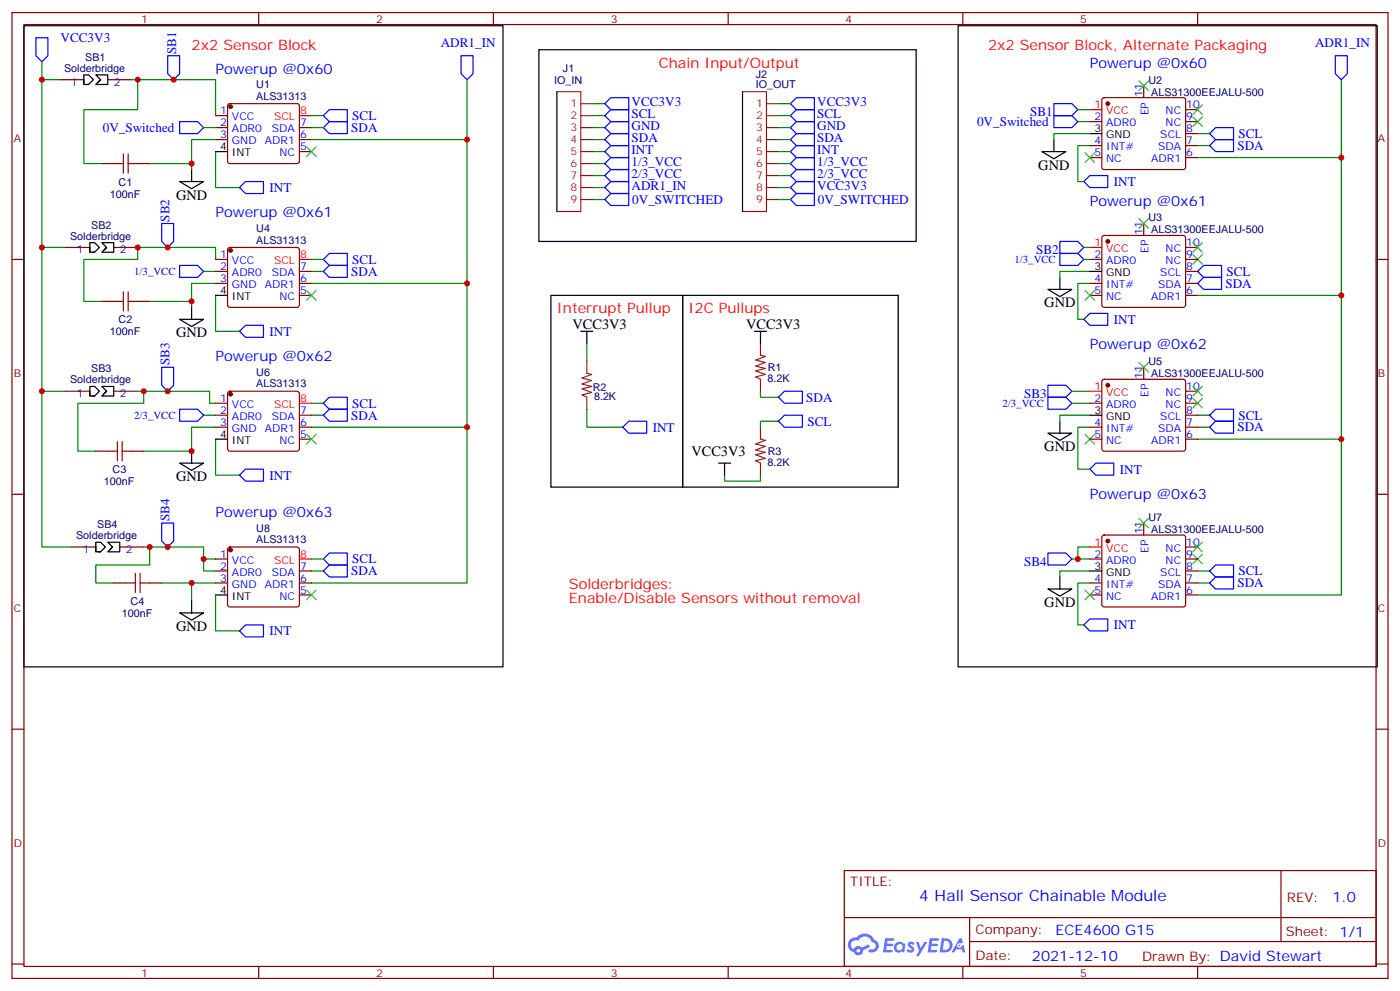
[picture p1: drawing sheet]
<svg xmlns="http://www.w3.org/2000/svg" width="412mm" height="292mm" viewBox="0 0 412 292" stroke-linecap="round" stroke-linejoin="round" font-family="sans-serif">
<g fill="none" stroke="#870000" stroke-width=".35">
<path d="M3.5 3.7h405.4v284.3h-405.4zM7.1 7.2h398.2v277.3h-398.2zM76.2 3.7v3.5M145.3 3.7v3.5M214.5 3.7v3.5M283.6 3.7v3.5M352.8 3.7v3.5M3.5 76.4h3.6M405.3 76.4h3.6M3.5 145.5h3.6M405.3 145.5h3.6M3.5 214.7h3.6"/>
<path d="M405.3 214.7h3.6M248.7 256.3h156.6v28.2h-156.6zM377.3 256.3v20.9M248.7 270.1h156.5M285.6 277.2h119.6M285.6 270.1v14.2M3.5 283.8h3.6M76.2 284.5v3.5M145.3 284.5v3.5M214.5 284.5v3.5M283.6 284.5v3.5M352.8 284.5v3.5"/>
<path d="M405.3 283.8h3.6"/>
</g>
<g fill="#5487ff">
<path d="M267.7 277.5a1.22 1.22 0 0 1 1.7 .2l-.4 .6a.47 .47 0 0 0-.3-.4 .47 .47 0 0 0-.5 .2l.1 .2a1.14 1.14 0 0 1 .8 1.8 1.14 1.14 0 0 1-1.9 0l-.2-.2 .5-.6 .7 .5a.29 .29 0 0 0 .3-.3 .29 .29 0 0 0-.2-.3 1.04 1.04 0 0 1-.6-1.7z"/>
<path d="M260.7 276.2h2.4l.3 .2-.2 .5-1.8 .1-.1 .8h1.5l.3 .4-.3 .4h-1.6l-.2 1.1h1.7l.2 .3-.2 .3-2.6 .1z"/>
<path d="M273.8 276.2h2.4l.3 .2-.1 .5-1.8 .1-.2 .8h1.6l.3 .4-.4 .4-1.6-.1-.1 1.1 1.7 .1 .2 .3-.2 .3-2.6 .1z"/>
<path d="M282.6 276.2h.7l.3 1.3-.6 .3a.69 .69 0 0 0-1 .3 .69 .69 0 0 0 .4 .9 .69 .69 0 0 0 .9-.6l.5-.2 .6 2.2h-.8l-.2-.9h-1.8l-.5 .9h-.8z"/>
<path d="M269.8 277.3h.8l.6 1.8 1.1-1.8h.9l-2.6 4.2h-.8l.9-1.5z"/>
<path d="M277.4 276.2l-.6 4.2h1.3a2.11 2.11 0 0 0 2.5-2.1 2.11 2.11 0 0 0-2.5-2.1zM278.1 277a1.39 1.39 0 0 1 1.7 1.4 1.39 1.39 0 0 1-1.8 1.2h-.3z"/>
<path d="M263.7 277.8a1.54 1.54 0 0 0-.1 2.2 1.54 1.54 0 0 0 2.2 .1l.6 .3 .3-2.3-.2-.3h-.4a1.49 1.49 0 0 0-2.4 0zM264 278.8a.94 .94 0 0 1 1.8 0 .94 .94 0 0 1-1.8 0z"/>
<path d="M250.4 276.6a2.18 2.18 0 0 0 1.1 3.7 1.44 1.44 0 0 0 1.6 .9 1.44 1.44 0 0 0 1.2-1.4l2-1.1-.5-.7-1.9 1a1.47 1.47 0 0 0-2.4 .4 1.39 1.39 0 0 1-.7-1.9 1.39 1.39 0 0 1 2-.5 2.12 2.12 0 0 1 2.2-1.3 2.12 2.12 0 0 1 1.9 1.7 1.14 1.14 0 0 1 1.1 1.4 1.14 1.14 0 0 1-1.7 .7 .43 .43 0 0 0-.5 .4 .43 .43 0 0 0 .4 .5 1.98 1.98 0 0 0 2.5-1.2 1.98 1.98 0 0 0-1.2-2.6 3.1 3.1 0 0 0-5.3-.6l-.9 .1zM252.3 279.9a.55 .55 0 0 1 1.1 0 .55 .55 0 0 1-1.1 0z"/>
<circle cx="282.6" cy="278.3" r=".26"/>
</g>
<g fill="none" stroke="#000" stroke-width=".35">
<path d="M7.1 7.6h141.1v188.7h-141.1zM158.7 14.6h111.2v56.5h-111.2zM282.2 7.6h123.5v188.7h-123.5zM24.7 24.9v-2.9h1.4l1.4 1.5-1.4 1.4h-.7M24.7 23.5v1.4h1.4M29.6 23.5l-1.4 1.4h3.5v-2.9h-3.5l1.4 1.5-.7 .7M164 27v35.3M218.7 27v35.3M321 39.3h3.6M52.9 53.4h7.1l-3.6 2.2zM56.4 49.9v3.5M63.5 44.6h3.5"/>
<path d="M306.9 44.6h7.1l-3.6 2.1zM310.4 41.1v3.5M26.5 74.3v-2.9h1.4l1.4 1.4-1.4 1.5h-.7M26.5 72.8v1.5h1.4M31.4 72.8l-1.4 1.5h3.5v-2.9h-3.5l1.4 1.4-.7 .8M321 79.9h3.6M52.9 94h7.1l-3.6 2.1zM56.4 90.5v3.5M63.5 87h3.5M162.3 87h38.8v56.4h-38.8zM171.1 97.5h3.5M172.9 97.5v3.6"/>
<path d="M201.1 87h63.5v56.4h-63.5zM222.2 97.5h3.6M224 97.5v3.6M308.7 85.2h7l-3.5 2.1zM312.2 81.7v3.5M26.5 116.6v-2.8h1.4l1.4 1.4-1.4 1.4h-.7M26.5 115.2v1.4h1.4M31.4 115.2l-1.4 1.4h3.5v-2.8h-3.5l1.4 1.4-.7 .7M52.9 136.3h7.1l-3.6 2.2zM56.4 132.8v3.5M63.5 129.3h3.5M211.7 136.3h3.5"/>
<path d="M213.4 136.3v3.6M308.7 127.5h7l-3.5 2.1zM312.2 124v3.5M321 122.2h3.6M28.2 162.5v-2.9h1.4l1.4 1.4-1.4 1.5h-.7M28.2 161v1.5h1.4M33.2 161l-1.5 1.5h3.6v-2.9h-3.6l1.5 1.4-.7 .7M56.4 176.9v3.5M63.5 175.2h3.5M308.7 173.4h7l-3.5 2.1zM312.2 169.9v3.5M321 168.1h3.6"/>
<path d="M52.9 180.4h7.1l-3.6 2.2z"/>
</g>
<g fill="none" stroke="#008700" stroke-width=".35">
<path d="M12.3 18.2v5.3h5.3M12.3 23.5v49.3h7.1M38.8 23.5h24.7v10.5M40.6 23.5v8.8h-15.9v15.9h5.3M60 37.6h3.5M91.7 37.6h3.5M91.7 34h3.5M137.6 23.5v17.6h-45.9M174.6 37.6h3.6M174.6 34h3.6M174.6 30.5h3.6M229.3 37.6h3.5"/>
<path d="M229.3 34h3.5M229.3 30.5h3.5M317.5 32.3h3.5M317.5 35.8h3.5M321 39.3h-10.6v1.8M352.8 39.3h3.5M395.1 23.5v22.9h-42.3M44.1 48.2h12.3M63.5 44.6v10.6h7.1M63.5 41.1h-7.1v8.8M137.6 41.1v42.3h-45.9M174.6 41.1h3.6"/>
<path d="M174.6 48.2h3.6M174.6 51.7h3.6M174.6 55.2h3.6M174.6 58.7h3.6M174.6 44.6h3.6M229.3 41.1h3.5M229.3 48.2h3.5M229.3 51.7h3.5M229.3 55.2h3.5M229.3 58.7h3.5M229.3 44.6h3.5M321 42.9h-3.5v10.5h1.8"/>
<path d="M352.8 42.9h3.5M395.1 46.4v82.9h-42.3M12.3 72.8v42.4h7.1M60 79.9h3.5M63.5 76.4v-3.6h-22.9v3.6h-15.9v12.3h5.3M91.7 76.4h3.5M91.7 79.9h3.5M319.3 76.4h1.7M319.3 72.8h1.7M321 79.9h-8.8v1.8M44.1 88.7h12.3M63.5 87v10.5h7.1"/>
<path d="M63.5 83.4h-7.1v7.1M137.6 83.4v42.4h-45.9M321 83.4h-3.5v10.6h1.8M352.8 87h42.3M12.3 115.2v45.8h8.9M40.6 115.2h21.1v3.5h1.8M42.3 115.2v3.5h-19.4v14.1h5.3M91.7 118.7h3.5M172.9 101.1v5.3M224 115.2v1.7h5.3M315.7 118.7h5.3M315.7 115.2h5.3"/>
<path d="M60 122.2h3.5M63.5 129.3v10.6h7.1M63.5 125.8h-7.1v7h-14.1M91.7 122.2h3.5M137.6 125.8v45.8h-45.9M172.9 120.5v5.3h10.5M213.4 139.9v1.7h10.6v-1.7M229.3 124h-5.3v1.8M321 125.8h-3.5v12.3h3.5M321 122.2h-8.8v1.8M352.8 122.2h3.5M352.8 125.8h3.5"/>
<path d="M395.1 129.3v45.9h-42.3M42.3 161h17.7v7.1h3.5M44.1 161v5.3h-15.9v5.3h5.3M47.6 171.6h8.8M60 164.6h3.5M63.5 175.2v10.5h7.1M63.5 171.6h-7.1v5.3M91.7 164.6h3.5M91.7 168.1h3.5M317.5 164.6h3.5M321 168.1h-8.8v1.8M321 171.6h-3.5v12.4h1.8"/>
<path d="M321 161h-3.5v3.6h-1.8M352.8 168.1h3.5M352.8 171.6h3.5"/>
</g>
<g fill="none" stroke="#00f" stroke-width=".35">
<path d="M10.6 11.1h3.5v5.3l-1.8 1.8-1.7-1.8zM49.4 16.4h3.5v5.3l-1.7 1.8-1.8-1.8zM135.8 16.4h3.5v5.3l-1.7 1.8-1.8-1.8zM393.3 16.4h3.6v5.3l-1.8 1.8-1.8-1.8zM52.9 35.8h5.3l1.8 1.8-1.8 1.7h-5.3zM95.2 37.6l1.8-1.8h5.3v3.5h-5.3zM95.2 34l1.8-1.7h5.3v3.5h-5.3zM178.2 34l1.7-1.7h5.3v3.5h-5.3zM179.9 35.8h5.3v3.5h-5.3l-1.7-1.7zM179.9 28.8h5.3v3.5h-5.3l-1.7-1.8zM232.8 34l1.8-1.7h5.3v3.5h-5.3zM234.6 28.8h5.3v3.5h-5.3l-1.8-1.8z"/>
<path d="M234.6 35.8h5.3v3.5h-5.3l-1.8-1.7zM310.4 34h5.3l1.8 1.8-1.8 1.8h-5.3zM310.4 30.5h5.3l1.8 1.8-1.8 1.7h-5.3zM356.3 39.3l1.8-1.7h5.3v3.5h-5.3zM72.3 53.4h5.3v3.6h-5.3l-1.7-1.8zM178.2 58.7l1.7-1.7h5.3v3.5h-5.3zM178.2 51.7l1.7-1.8h5.3v3.5h-5.3zM178.2 48.2l1.7-1.8h5.3v3.5h-5.3zM178.2 44.6l1.7-1.7h5.3v3.5h-5.3zM178.2 41.1l1.7-1.8h5.3v3.6h-5.3zM179.9 53.4h5.3v3.6h-5.3l-1.7-1.8zM232.8 41.1l1.8-1.8h5.3v3.6h-5.3z"/>
<path d="M232.8 44.6l1.8-1.7h5.3v3.5h-5.3zM232.8 48.2l1.8-1.8h5.3v3.5h-5.3zM232.8 51.7l1.8-1.8h5.3v3.5h-5.3zM232.8 58.7l1.8-1.7h5.3v3.5h-5.3zM234.6 53.4h5.3v3.6h-5.3l-1.8-1.8zM319.3 53.4l1.7-1.7h5.3v3.5h-5.3zM358.1 41.1h5.3v3.5h-5.3l-1.8-1.7zM47.6 65.8h3.6v5.3l-1.8 1.7-1.8-1.7zM52.9 78.1h5.3l1.8 1.8-1.8 1.8h-5.3zM95.2 76.4l1.8-1.8h5.3v3.5h-5.3zM95.2 79.9l1.8-1.8h5.3v3.6h-5.3zM312.2 74.6h5.3l1.8 1.8-1.8 1.7h-5.3z"/>
<path d="M312.2 71.1h5.3l1.8 1.7-1.8 1.8h-5.3zM352.8 79.9l1.7-1.8h5.3v3.6h-5.3zM70.6 97.5l1.7-1.7h5.3v3.5h-5.3zM319.3 94l1.7-1.7h5.3v3.5h-5.3zM354.5 81.7h5.3v3.5h-5.3l-1.7-1.8zM47.6 108.1h3.6v5.3l-1.8 1.8-1.8-1.8zM95.2 118.7l1.8-1.8h5.3v3.6h-5.3zM229.3 116.9l1.8-1.7h5.3v3.5h-5.3zM308.7 116.9h5.3l1.7 1.8-1.7 1.8h-5.3zM308.7 113.4h5.3l1.7 1.8-1.7 1.7h-5.3zM52.9 120.5h5.3l1.8 1.7-1.8 1.8h-5.3zM70.6 139.9l1.7-1.8h5.3v3.5h-5.3z"/>
<path d="M97 120.5h5.3v3.5h-5.3l-1.8-1.8zM183.4 125.8l1.8-1.8h5.3v3.5h-5.3zM229.3 124l1.8-1.8h5.3v3.6h-5.3zM322.8 136.3h5.3v3.6h-5.3l-1.8-1.8zM356.3 125.8l1.8-1.8h5.3v3.5h-5.3zM358.1 120.5h5.3v3.5h-5.3l-1.8-1.8zM47.6 154h3.6v5.3l-1.8 1.7-1.8-1.7zM95.2 164.6l1.8-1.8h5.3v3.5h-5.3zM95.2 168.1l1.8-1.8h5.3v3.6h-5.3zM308.7 162.8h5.3l1.7 1.8-1.7 1.7h-5.3zM356.3 171.6l1.8-1.7h5.3v3.5h-5.3zM358.1 166.3h5.3v3.6h-5.3l-1.8-1.8z"/>
<path d="M70.6 185.7l1.7-1.7h5.3v3.5h-5.3zM319.3 184l1.7-1.8h5.3v3.5h-5.3z"/>
</g>
<g fill="none" stroke="#8c2424" stroke-width=".35">
<path d="M164 27h7.1v35.3h-7.1M171.1 37.6h3.5M171.1 34h3.5M171.1 30.5h3.5M218.7 27h7.1v35.3h-7.1M225.8 37.6h3.5M225.8 34h3.5M225.8 30.5h3.5M171.1 44.6h3.5M171.1 41.1h3.5M171.1 48.2h3.5M171.1 51.7h3.5"/>
<path d="M171.1 55.2h3.5M171.1 58.7h3.5M225.8 44.6h3.5M225.8 41.1h3.5M225.8 48.2h3.5M225.8 51.7h3.5M225.8 55.2h3.5M225.8 58.7h3.5M172.9 106.4v3.5l1.4 .3-2.9 1.1 2.9 .7-2.9 1.1 2.9 .7-2.9 .7 2.9 1-2.9 .7 1.5 .7v3.6M224 101.1v3.5l1.4 .4-2.8 1 2.8 .7-2.8 1.1 2.8 .7-2.8 .7 2.8 1-2.8 .7 1.4 .8v3.5M224 125.8v3.5l1.4 .3-2.8 1.1 2.8 .7-2.8 1.1 2.8 .7-2.8 .7 2.8 1-2.8 .7 1.4 .7v3.6"/>
</g>
<g fill="none" stroke="#870000" stroke-width=".35">
<path d="M17.6 23.5h7.1M31.7 23.5h7.1M63.5 34h3.5M63.5 37.6h3.5M67.3 30.7l.4-.2h19.8l.5 .2 .2 .5v16.2l-.2 .5-.5 .3h-19.8l-.5-.3-.2-.5v-16.2zM88.2 37.6h3.5M321 35.8h3.6M324.8 29l.5-.2h23.2l.5 .2 .2 .5v19.7l-.2 .5-.5 .2h-23.2l-.5-.2-.2-.5v-19.7zM336.9 25.2v3.6M349.2 35.8h3.6M349.2 39.3h3.6M349.2 32.3h3.6"/>
<path d="M30 48.2h3.5M40.6 48.2h3.5M63.5 41.1h3.5M88.2 41.1h3.5M88.2 44.6h3.5M321 42.9h3.6M321 46.4h3.6M349.2 42.9h3.6M349.2 46.4h3.6M19.4 72.8h7.1M33.5 72.8h7.1M63.5 76.4h3.5"/>
<path d="M63.5 79.9h3.5M67.3 73.1l.4-.3h19.8l.5 .3 .2 .5v16.2l-.2 .5-.5 .2h-19.8l-.5-.2-.2-.5v-16.2zM88.2 79.9h3.5M321 76.4h3.6M324.8 69.5l.5-.2h23.2l.5 .2 .2 .5v19.8l-.2 .5-.5 .2h-23.2l-.5-.2-.2-.5v-19.8zM336.9 65.8v3.5M349.2 72.8h3.6M349.2 76.4h3.6M349.2 79.9h3.6M30 88.7h3.5M40.6 88.7h3.5M63.5 83.4h3.5"/>
<path d="M88.2 83.4h3.5M88.2 87h3.5M321 83.4h3.6M321 87h3.6M349.2 83.4h3.6M349.2 87h3.6M19.4 115.2h7.1M33.5 115.2h7.1M63.5 118.7h3.5M67.3 115.4l.4-.2h19.8l.5 .2 .2 .5v16.2l-.2 .5-.5 .2h-19.8l-.5-.2-.2-.5v-16.2zM321 118.7h3.6M324.8 111.9l.5-.2h23.2l.5 .2 .2 .5v19.7l-.2 .5-.5 .2h-23.2l-.5-.2-.2-.5v-19.7z"/>
<path d="M336.9 108.1v3.6M349.2 115.2h3.6M349.2 118.7h3.6M28.2 132.8h3.5M38.8 132.8h3.5M63.5 122.2h3.5M63.5 125.8h3.5M88.2 122.2h3.5M88.2 125.8h3.5M88.2 129.3h3.5M321 125.8h3.6M321 129.3h3.6"/>
<path d="M349.2 122.2h3.6M349.2 125.8h3.6M349.2 129.3h3.6M324.8 157.7l.5-.2h23.2l.5 .2 .2 .5v19.8l-.2 .5-.5 .2h-23.2l-.5-.3-.2-.4v-19.8zM336.9 154v3.5M21.2 161h7M33.5 171.6h3.5M35.3 161h7M44.1 171.6h3.5M63.5 164.6h3.5M63.5 168.1h3.5M63.5 171.6h3.5"/>
<path d="M67.3 161.2l.4-.2h19.8l.5 .2 .2 .5v16.3l-.2 .5-.5 .2h-19.8l-.5-.3-.2-.4v-16.3zM88.2 168.1h3.5M88.2 171.6h3.5M88.2 175.2h3.5M321 164.6h3.6M321 171.6h3.6M321 175.2h3.6M349.2 161h3.6M349.2 164.6h3.6M349.2 168.1h3.6M349.2 171.6h3.6M349.2 175.2h3.6"/>
</g>
<g fill="#870000" stroke="#870000" stroke-width=".35">
<circle cx="67.9" cy="31.4" r=".53"/>
<circle cx="67.9" cy="73.7" r=".53"/>
<circle cx="67.9" cy="116.1" r=".53"/>
<circle cx="67.9" cy="161.9" r=".53"/>
<circle cx="326.3" cy="30.5" r=".53"/>
<circle cx="326.3" cy="71.1" r=".53"/>
<circle cx="326.3" cy="113.4" r=".53"/>
<circle cx="326.3" cy="159.3" r=".53"/>
</g>
<path d="M88.2 34h3.5M321 32.3h3.6M88.2 76.4h3.5M321 72.8h3.6M88.2 118.7h3.5M321 115.2h3.6M88.2 164.6h3.5M321 161h3.6" fill="none" stroke="#f00" stroke-width=".35"/>
<g fill="none" stroke="#a10000" stroke-width=".35">
<path d="M33.5 48.2h2.8M36.3 45.3v5.7M37.7 48.2h2.9M37.7 45.3v5.7M33.5 88.7h2.8M36.3 85.9v5.6M37.7 85.9v5.6M37.7 88.7h2.9M31.7 132.8h2.9M34.6 130v5.6M36 132.8h2.8M36 130v5.6"/>
<path d="M37 171.6h2.9M39.9 168.8v5.6M41.3 171.6h2.8M41.3 168.8v5.6"/>
</g>
<g fill="none" stroke="#3c3" stroke-width=".35">
<path d="M335.5 23.8l2.8 2.8M338.3 23.8l-2.8 2.8M351.4 30.9l2.8 2.8M351.4 34.4l2.8 2.8M354.2 30.9l-2.8 2.8M354.2 34.4l-2.8 2.8M90.3 43.2l2.8 2.8M93.1 43.2l-2.8 2.8M319.6 45l2.8 2.8M322.4 45l-2.8 2.8M335.5 64.4l2.8 2.8M338.3 64.4l-2.8 2.8"/>
<path d="M351.4 75l2.8 2.8M351.4 71.4l2.8 2.9M354.2 75l-2.8 2.8M354.2 71.4l-2.8 2.9M90.3 85.5l2.8 2.9M93.1 85.5l-2.8 2.9M319.6 85.5l2.8 2.9M322.4 85.5l-2.8 2.9M335.5 106.7l2.8 2.8M338.3 106.7l-2.8 2.8M351.4 117.3l2.8 2.8M351.4 113.8l2.8 2.8"/>
<path d="M354.2 117.3l-2.8 2.8M354.2 113.8l-2.8 2.8M90.3 127.9l2.8 2.8M93.1 127.9l-2.8 2.8M319.6 127.9l2.8 2.8M322.4 127.9l-2.8 2.8M335.5 152.6l2.8 2.8M338.3 152.6l-2.8 2.8M351.4 159.6l2.8 2.9M354.2 159.6l-2.8 2.9M90.3 173.7l2.8 2.9M93.1 173.7l-2.8 2.9"/>
<path d="M319.6 173.7l2.8 2.9M322.4 173.7l-2.8 2.9M351.4 163.2l2.8 2.8M354.2 163.2l-2.8 2.8"/>
</g>
<g fill="#c00">
<circle cx="44.1" cy="161" r=".88"/>
<circle cx="12.3" cy="115.2" r=".88"/>
<circle cx="42.3" cy="115.2" r=".88"/>
<circle cx="12.3" cy="72.8" r=".88"/>
<circle cx="40.6" cy="72.8" r=".88"/>
<circle cx="40.6" cy="23.5" r=".88"/>
<circle cx="60" cy="164.6" r=".88"/>
<circle cx="56.4" cy="171.6" r=".88"/>
<circle cx="56.4" cy="132.8" r=".88"/>
<circle cx="56.4" cy="88.7" r=".88"/>
<circle cx="56.4" cy="48.2" r=".88"/>
<circle cx="137.6" cy="83.4" r=".88"/>
<circle cx="137.6" cy="125.8" r=".88"/>
<circle cx="137.6" cy="41.1" r=".88"/>
<circle cx="395.1" cy="129.3" r=".88"/>
<circle cx="51.2" cy="23.5" r=".88"/>
<circle cx="49.4" cy="115.2" r=".88"/>
<circle cx="49.4" cy="161" r=".88"/>
<circle cx="49.4" cy="72.8" r=".88"/>
<circle cx="317.5" cy="164.6" r=".88"/>
<circle cx="395.1" cy="87" r=".88"/>
<circle cx="395.1" cy="46.4" r=".88"/>
<circle cx="12.3" cy="23.5" r=".88"/>
</g>
<text font-size="4.6" fill="#00f" x="270.8" y="265.3">4 Hall Sensor Chainable Module</text>
<g font-size="4.2" fill="#f00">
<text x="56.4" y="14.6">2x2 Sensor Block</text>
<text x="291" y="14.6">2x2 Sensor Block, Alternate Packaging</text>
<text x="194" y="19.9">Chain Input/Output</text>
<text x="164" y="92.3">Interrupt Pullup</text>
<text x="202.8" y="92.3">I2C Pullups</text>
<text x="167.6" y="173.4">Solderbridges:</text>
<text x="167.6" y="177.6">Enable/Disable Sensors without removal</text>
</g>
<g font-size="4.2" fill="#00f">
<text x="63.5" y="21.7">Powerup @0x60</text>
<text x="321" y="19.9">Powerup @0x60</text>
<text x="63.5" y="64">Powerup @0x61</text>
<text x="321" y="60.5">Powerup @0x61</text>
<text x="63.5" y="106.4">Powerup @0x62</text>
<text x="321" y="102.8">Powerup @0x62</text>
<text x="321" y="146.9">Powerup @0x63</text>
<text x="63.5" y="152.2">Powerup @0x63</text>
<text x="392.5" y="265.6">1.0</text>
<text x="310.9" y="275.1">ECE4600 G15</text>
<text x="304" y="282.9">2021-12-10</text>
</g>
<g font-size="4.2">
<text x="305.9" y="49.9">GND</text>
<text x="51.9" y="58.7">GND</text>
<text x="307.6" y="90.5">GND</text>
<text x="51.9" y="99.3">GND</text>
<text x="168.6" y="96.8">VCC3V3</text>
<text x="219.8" y="96.8">VCC3V3</text>
<text x="203.7" y="134.3">VCC3V3</text>
<text x="307.6" y="132.8">GND</text>
<text x="51.9" y="141.6">GND</text>
<text x="307.6" y="178.7">GND</text>
<text x="51.9" y="185.7">GND</text>
</g>
<g font-size="3.9" fill="#00f">
<text x="17.8" y="12.4">VCC3V3</text>
<text x="51.9" y="15.9" transform="rotate(-90 51.9 15.9)">SB1</text>
<text x="129.8" y="13.9">ADR1_IN</text>
<text x="387.4" y="13.9">ADR1_IN</text>
<text x="103.8" y="35.3">SCL</text>
<text x="186" y="34.8">SCL</text>
<text x="186" y="31.3">VCC3V3</text>
<text x="240.7" y="34.8">SCL</text>
<text x="240.7" y="31.3">VCC3V3</text>
<text x="303.4" y="34.1">SB1</text>
<text x="30.3" y="38.9">0V_Switched</text>
<text x="103.5" y="38.8">SDA</text>
<text x="186" y="41.9">SDA</text>
<text x="186" y="38.4">GND</text>
<text x="240.7" y="38.4">GND</text>
<text x="240.7" y="41.9">SDA</text>
<text x="287.8" y="37.1">0V_Switched</text>
<text x="364.8" y="40.6">SCL</text>
<text x="186" y="45.4">INT</text>
<text x="240.7" y="45.4">INT</text>
<text x="364.5" y="44.1">SDA</text>
<text x="186" y="52.5">2/3_VCC</text>
<text x="186" y="48.9">1/3_VCC</text>
<text x="240.7" y="48.9">1/3_VCC</text>
<text x="240.7" y="52.5">2/3_VCC</text>
<text x="79.4" y="56.5">INT</text>
<text x="186" y="56">ADR1_IN</text>
<text x="240.7" y="56">VCC3V3</text>
<text x="328.1" y="54.8">INT</text>
<text x="49.9" y="65.2" transform="rotate(-90 49.9 65.2)">SB2</text>
<text x="186.2" y="60">0V_SWITCHED</text>
<text x="240.9" y="60">0V_SWITCHED</text>
<text x="103.8" y="77.6">SCL</text>
<text x="305.2" y="74.8">SB2</text>
<text x="103.5" y="81.2">SDA</text>
<text x="361.3" y="81.2">SCL</text>
<text x="361" y="84.7">SDA</text>
<text x="328.1" y="95.3">INT</text>
<text x="79.4" y="98.8">INT</text>
<text x="49.9" y="107.6" transform="rotate(-90 49.9 107.6)">SB3</text>
<text x="103.8" y="120">SCL</text>
<text x="237.5" y="118.3">SDA</text>
<text x="301.6" y="117.2">SB3</text>
<text x="103.5" y="123.5">SDA</text>
<text x="237.8" y="125.3">SCL</text>
<text x="364.8" y="123.5">SCL</text>
<text x="192.3" y="127.1">INT</text>
<text x="364.5" y="127">SDA</text>
<text x="79.4" y="141.2">INT</text>
<text x="329.9" y="139.4">INT</text>
<text x="49.9" y="153.4" transform="rotate(-90 49.9 153.4)">SB4</text>
<text x="103.8" y="165.8">SCL</text>
<text x="301.6" y="166.5">SB4</text>
<text x="103.5" y="169.4">SDA</text>
<text x="364.5" y="172.9">SDA</text>
<text x="364.8" y="169.4">SCL</text>
<text x="328.1" y="185.3">INT</text>
<text x="79.4" y="187">INT</text>
</g>
<g font-size="3.9" fill="#800">
<text x="250.5" y="260.9">TITLE:</text>
<text x="379.1" y="265.6">REV:</text>
<text x="287.4" y="275.1">Company:</text>
<text x="378.7" y="275.7">Sheet: 1/1</text>
<text x="287.4" y="282.8">Date:</text>
<text x="336.4" y="282.8">Drawn By: David Stewart</text>
</g>
<g font-size="3.2" fill="#800">
<text x="41.6" y="6.7">1</text>
<text x="110.8" y="6.7">2</text>
<text x="179.9" y="6.7">3</text>
<text x="249.1" y="6.7">4</text>
<text x="318.2" y="6.7">5</text>
<text x="4.1" y="41.8">A</text>
<text x="405.9" y="41.8">A</text>
<text x="4.1" y="110.9">B</text>
<text x="405.9" y="110.9">B</text>
<text x="4.1" y="180.1">C</text>
<text x="405.9" y="180.1">C</text>
<text x="4.1" y="249.2">D</text>
<text x="405.9" y="249.2">D</text>
<text x="41.6" y="287.5">1</text>
<text x="110.8" y="287.5">2</text>
<text x="179.9" y="287.5">3</text>
<text x="249.1" y="287.5">4</text>
<text x="318.2" y="287.5">5</text>
</g>
<g font-size="3.2" fill="#000080">
<text x="25.1" y="17.9">SB1</text>
<text x="18.9" y="21.1">Solderbridge</text>
<text x="165.8" y="21.1">J1</text>
<text x="222.6" y="22.9">J2</text>
<text x="75.5" y="29.4">ALS31313</text>
<text x="75.5" y="26">U1</text>
<text x="163.3" y="24.7">IO_IN</text>
<text x="222.6" y="25.9">IO_OUT</text>
<text x="338.3" y="24.6">U2</text>
<text x="339.1" y="28.1">ALS31300EEJALU-500</text>
<text x="32.4" y="58.2">100nF</text>
<text x="34.9" y="54.7">C1</text>
<text x="338.3" y="65.2">U3</text>
<text x="20.7" y="70.5">Solderbridge</text>
<text x="26.9" y="67.3">SB2</text>
<text x="75.5" y="71.7">ALS31313</text>
<text x="75.5" y="68.3">U4</text>
<text x="339.1" y="68.7">ALS31300EEJALU-500</text>
<text x="34.9" y="95.2">C2</text>
<text x="32.4" y="98.7">100nF</text>
<text x="338.3" y="107.5">U5</text>
<text x="20.7" y="112.9">Solderbridge</text>
<text x="26.9" y="109.6">SB3</text>
<text x="75.5" y="110.7">U6</text>
<text x="226.1" y="112.4">8.2K</text>
<text x="226.1" y="109.3">R1</text>
<text x="339.1" y="111">ALS31300EEJALU-500</text>
<text x="75.5" y="114">ALS31313</text>
<text x="174.6" y="115.2">R2</text>
<text x="175" y="117.7">8.2K</text>
<text x="226.1" y="137.1">8.2K</text>
<text x="226.1" y="134">R3</text>
<text x="30.6" y="142.8">100nF</text>
<text x="33.2" y="139.3">C3</text>
<text x="28.6" y="155.5">SB4</text>
<text x="338.3" y="153.4">U7</text>
<text x="22.4" y="158.7">Solderbridge</text>
<text x="75.5" y="159.9">ALS31313</text>
<text x="75.5" y="156.5">U8</text>
<text x="339.1" y="156.9">ALS31300EEJALU-500</text>
<text x="38.5" y="178.1">C4</text>
<text x="35.9" y="181.7">100nF</text>
</g>
<g font-size="3.2" fill="#00f">
<text x="20.9" y="25.2">1</text>
<text x="33.5" y="25.2">2</text>
<text x="336.5" y="28.6" transform="rotate(-90 336.5 28.6)">11</text>
<text x="64.8" y="33.7">1</text>
<text x="68.3" y="35.5">VCC</text>
<text x="322.4" y="35.5">2</text>
<text x="338.3" y="34" transform="rotate(-90 338.3 34)">EP</text>
<text x="343.4" y="33.7">NC</text>
<text x="349.4" y="35.5">9</text>
<text x="349.4" y="31.9">10</text>
<text x="64.8" y="37.2">2</text>
<text x="64.8" y="40.7">3</text>
<text x="68.3" y="39">ADR0</text>
<text x="80.1" y="39">SDA</text>
<text x="88.4" y="40.7">6</text>
<text x="88.4" y="37.2">7</text>
<text x="325.9" y="37.2">ADR0</text>
<text x="341.8" y="40.7">SCL</text>
<text x="343.4" y="37.2">NC</text>
<text x="349.4" y="39">8</text>
<text x="68.3" y="42.5">GND</text>
<text x="78.1" y="42.5">ADR1</text>
<text x="82.3" y="46">NC</text>
<text x="88.4" y="44.3">5</text>
<text x="322.4" y="42.5">4</text>
<text x="322.4" y="46">5</text>
<text x="325.9" y="44.3">INT#</text>
<text x="325.9" y="47.8">NC</text>
<text x="339.1" y="47.8">ADR1</text>
<text x="341.2" y="44.3">SDA</text>
<text x="349.4" y="46">6</text>
<text x="349.4" y="42.5">7</text>
<text x="336.5" y="69.1" transform="rotate(-90 336.5 69.1)">11</text>
<text x="22.7" y="74.6">1</text>
<text x="35.3" y="74.6">2</text>
<text x="64.8" y="76">1</text>
<text x="68.3" y="77.8">VCC</text>
<text x="298.8" y="77.5">1/3_VCC</text>
<text x="322.4" y="76">2</text>
<text x="325.9" y="77.8">ADR0</text>
<text x="338.3" y="74.5" transform="rotate(-90 338.3 74.5)">EP</text>
<text x="343.4" y="77.8">NC</text>
<text x="343.4" y="74.3">NC</text>
<text x="349.4" y="76">9</text>
<text x="349.4" y="72.5">10</text>
<text x="39.6" y="81">1/3_VCC</text>
<text x="64.8" y="79.6">2</text>
<text x="64.8" y="83.1">3</text>
<text x="68.3" y="81.3">ADR0</text>
<text x="80.1" y="81.3">SDA</text>
<text x="88.4" y="83.1">6</text>
<text x="88.4" y="79.6">7</text>
<text x="322.4" y="83.1">4</text>
<text x="341.8" y="81.3">SCL</text>
<text x="349.4" y="83.1">7</text>
<text x="349.4" y="79.6">8</text>
<text x="68.3" y="84.8">GND</text>
<text x="78.1" y="84.8">ADR1</text>
<text x="82.3" y="88.4">NC</text>
<text x="88.4" y="86.6">5</text>
<text x="322.4" y="86.6">5</text>
<text x="325.9" y="84.8">INT#</text>
<text x="325.9" y="88.4">NC</text>
<text x="339.1" y="88.4">ADR1</text>
<text x="341.2" y="84.8">SDA</text>
<text x="349.4" y="86.6">6</text>
<text x="336.5" y="111.5" transform="rotate(-90 336.5 111.5)">11</text>
<text x="22.7" y="116.9">1</text>
<text x="35.3" y="116.9">2</text>
<text x="64.8" y="118.4">1</text>
<text x="295.3" y="119.8">2/3_VCC</text>
<text x="322.4" y="118.4">2</text>
<text x="338.3" y="116.9" transform="rotate(-90 338.3 116.9)">EP</text>
<text x="343.4" y="116.6">NC</text>
<text x="349.4" y="118.4">9</text>
<text x="349.4" y="114.8">10</text>
<text x="39.6" y="123.3">2/3_VCC</text>
<text x="64.8" y="121.9">2</text>
<text x="64.8" y="125.4">3</text>
<text x="68.3" y="120.1">VCC</text>
<text x="68.3" y="123.6">ADR0</text>
<text x="80.1" y="123.6">SDA</text>
<text x="88.4" y="125.4">6</text>
<text x="88.4" y="121.9">7</text>
<text x="322.4" y="125.4">4</text>
<text x="325.9" y="120.1">ADR0</text>
<text x="341.8" y="123.6">SCL</text>
<text x="343.4" y="120.1">NC</text>
<text x="349.4" y="125.4">7</text>
<text x="349.4" y="121.9">8</text>
<text x="68.3" y="127.2">GND</text>
<text x="78.1" y="127.2">ADR1</text>
<text x="82.3" y="130.7">NC</text>
<text x="88.4" y="128.9">5</text>
<text x="322.4" y="128.9">5</text>
<text x="325.9" y="127.2">INT#</text>
<text x="325.9" y="130.7">NC</text>
<text x="339.1" y="130.7">ADR1</text>
<text x="341.2" y="127.2">SDA</text>
<text x="349.4" y="128.9">6</text>
<text x="336.5" y="157.3" transform="rotate(-90 336.5 157.3)">11</text>
<text x="349.4" y="160.7">10</text>
<text x="24.4" y="162.8">1</text>
<text x="37" y="162.8">2</text>
<text x="64.8" y="164.2">1</text>
<text x="64.8" y="167.7">2</text>
<text x="68.3" y="166">VCC</text>
<text x="88.4" y="167.7">7</text>
<text x="322.4" y="164.2">2</text>
<text x="325.9" y="166">ADR0</text>
<text x="338.3" y="162.7" transform="rotate(-90 338.3 162.7)">EP</text>
<text x="343.4" y="166">NC</text>
<text x="343.4" y="162.5">NC</text>
<text x="349.4" y="167.7">8</text>
<text x="349.4" y="164.2">9</text>
<text x="64.8" y="171.3">3</text>
<text x="68.3" y="169.5">ADR0</text>
<text x="68.3" y="173">GND</text>
<text x="78.1" y="173">ADR1</text>
<text x="80.1" y="169.5">SDA</text>
<text x="88.4" y="171.3">6</text>
<text x="322.4" y="171.3">4</text>
<text x="325.9" y="173">INT#</text>
<text x="341.2" y="173">SDA</text>
<text x="341.8" y="169.5">SCL</text>
<text x="349.4" y="171.3">7</text>
<text x="82.3" y="176.6">NC</text>
<text x="88.4" y="174.8">5</text>
<text x="322.4" y="174.8">5</text>
<text x="325.9" y="176.6">NC</text>
<text x="339.1" y="176.6">ADR1</text>
<text x="349.4" y="174.8">6</text>
</g>
<g font-size="3.2" fill="#f00">
<text x="80.7" y="35.5">SCL</text>
<text x="88.4" y="33.7">8</text>
<text x="322.4" y="31.9">1</text>
<text x="325.9" y="33.7">VCC</text>
<text x="80.7" y="77.8">SCL</text>
<text x="88.4" y="76">8</text>
<text x="322.4" y="72.5">1</text>
<text x="325.9" y="74.3">VCC</text>
<text x="88.4" y="118.4">8</text>
<text x="322.4" y="114.8">1</text>
<text x="325.9" y="116.6">VCC</text>
<text x="80.7" y="120.1">SCL</text>
<text x="322.4" y="160.7">1</text>
<text x="80.7" y="166">SCL</text>
<text x="88.4" y="164.2">8</text>
<text x="325.9" y="162.5">VCC</text>
</g>
<g font-size="3.2" fill="#8d2323">
<text x="168" y="35.1">2</text>
<text x="168" y="31.6">1</text>
<text x="222.7" y="35.1">2</text>
<text x="222.7" y="31.6">1</text>
<text x="168" y="38.6">3</text>
<text x="222.7" y="38.6">3</text>
<text x="168" y="45.7">5</text>
<text x="168" y="42.2">4</text>
<text x="222.7" y="45.7">5</text>
<text x="222.7" y="42.2">4</text>
<text x="168" y="49.2">6</text>
<text x="168" y="52.7">7</text>
<text x="222.7" y="49.2">6</text>
<text x="222.7" y="52.7">7</text>
<text x="168" y="56.3">8</text>
<text x="168" y="59.8">9</text>
<text x="222.7" y="56.3">8</text>
<text x="222.7" y="59.8">9</text>
</g>
<g font-size="3.2">
<text x="322.4" y="39">3</text>
<text x="325.9" y="40.7">GND</text>
<text x="64.8" y="44.3">4</text>
<text x="68.3" y="46">INT</text>
<text x="322.4" y="79.6">3</text>
<text x="325.9" y="81.3">GND</text>
<text x="64.8" y="86.6">4</text>
<text x="68.3" y="88.4">INT</text>
<text x="322.4" y="121.9">3</text>
<text x="325.9" y="123.6">GND</text>
<text x="64.8" y="128.9">4</text>
<text x="68.3" y="130.7">INT</text>
<text x="322.4" y="167.7">3</text>
<text x="325.9" y="169.5">GND</text>
<text x="64.8" y="174.8">4</text>
<text x="68.3" y="176.6">INT</text>
</g>
</svg>
